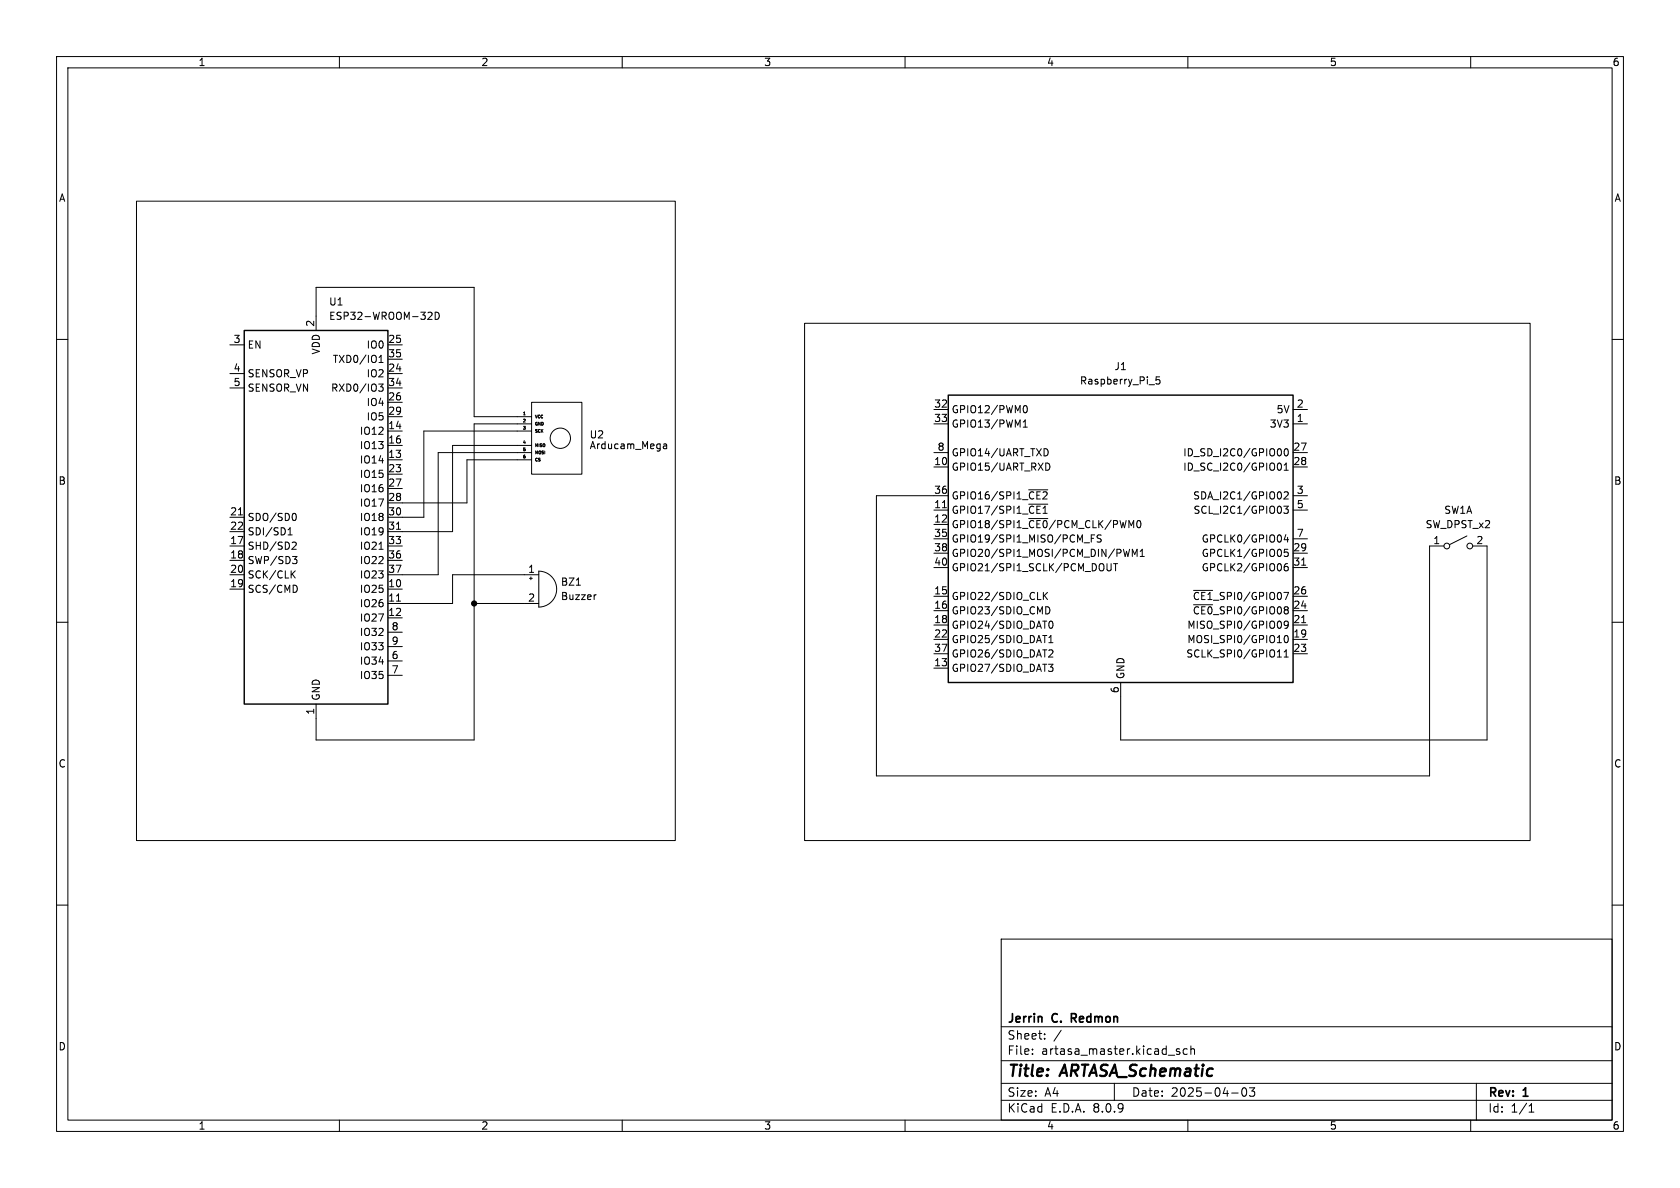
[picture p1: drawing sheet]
<svg xmlns="http://www.w3.org/2000/svg" width="297mm" height="210mm" viewBox="0 0 297 210" stroke-linecap="round" stroke-linejoin="round" font-family="sans-serif">
<g fill="none" stroke="#000" stroke-width=".18">
<path d="M10 10h277v190h-277zM12 12h273v186h-273zM60 10v2M110 10v2M160 10v2M210 10v2M260 10v2M24.1 35.6h95.3v113h-95.3zM55.9 58.4v-7.6h27.9v22.9h10.2M75.7 55.3l.4-.1 .3 .4-.8 .9h.8M76.9 55.2a.64 .64 0 0 1 .8 .6 .64 .64 0 0 1-.8 .7zM142.2 57.2h128.3v91.4h-128.3z"/>
<path d="M10 60h2M40.6 66h2.6M40.6 61h2.6M40.6 68.6h2.6M66.9 67.9h.8l-.4 .5 .4 .1v.5l-.2 .2-.5-.1M67 64.1h.7M67 63.2l.4-.4v1.3M68.6 76.2h2.5M68.6 78.7h2.5M68.6 66h2.5M68.6 61h2.5M68.6 71.1h2.5"/>
<path d="M68.6 73.7h2.5M68.6 68.6h2.5M68.6 63.5h2.5M92.6 73.3h.3M94 71.1h8.9v12.7h-8.9zM94 74.9h-10.2v55.9h-27.9v-6.3M94 76.2h-19.1v15.2h-6.3M94 78.7h-14v15.3h-11.4M117.3 78.5h.5l.1 .8M117.9 78.8h-.5l-.1 .2 .1 .3h.5M165.1 74.9h2.5M165.1 72.4h2.5"/>
<path d="M180.9 72.2l.1-.4 .2-.1a.68 .68 0 0 1 .4 .6 .68 .68 0 0 1-.4 .7l-.2-.2-.1-.3M180.9 75.5h.7M180.9 74.6l.4-.4v1.3M184.9 79.3a.68 .68 0 0 1 .4 .7 .68 .68 0 0 1-.4 .6M203.1 68h1M205 66.6h-.6l-.1 .6 .2-.1 .5 .1 .1 .1-.1 .5-.2 .1-.5-.1M226.4 79.4l.1 .4-.1 .7M227.1 79.4l.2-.1a.68 .68 0 0 1 .5 .7 .68 .68 0 0 1-.5 .6l-.2-.1-.1-.4zM228.6 74.9h2.5M228.6 72.4h2.5M285 60h2M40.6 96.5h2.6"/>
<path d="M40.6 99.1h2.6M40.6 91.4h2.6M40.6 94h2.6M42.2 91h.7M50.9 94.6h.8M50.9 93.7l.4-.4v1.3M51.7 98.4h.8l-.4 .5 .3 .1 .1 .4-.2 .2h-.4M51.8 95.8l.5 .1 .1 .3-.8 .9h.8M52 90.7a.68 .68 0 0 1 .4 .7 .68 .68 0 0 1-.4 .6M67 97.1h.7M68.6 81.3h2.5M68.6 96.5h2.5"/>
<path d="M68.6 99.1h2.5M68.6 83.8h2.5M68.6 86.4h2.5M70.1 93.6h.7M94 81.3h-11.5v7.6h-13.9M94 80h-16.5v21.6h-8.9M165.1 80h2.5M165.1 82.6h2.5M165.1 90.2h2.5M165.1 92.7h2.5M165.1 97.8h2.5M165.1 95.3h2.5"/>
<path d="M166.6 89.8h.7M167.6 87.6h-12.7v49.6h97.8v-40.7h2.6M181.9 89.1h3.3M181.9 91.7h3.3M181.9 86.6h3.3M184.9 81.9a.64 .64 0 0 1 .7 .6 .64 .64 0 0 1-.7 .6M191.7 96h.9M192.9 95.2h.4M193.5 94.6h-.6v1.2M194.7 94.6h-.5l-.2 .1v.3l.6 .3 .1 .3-.3 .2h-.4M195.7 99.6v1.1l.2 .2 .4-.1 .1-.1v-1.1M196.9 99.6h.7"/>
<path d="M197.2 99.6v1.3M198.6 97.1l.3 1.3 .3-.9 .2 .9 .3-1.3M200.2 98.4v-1.3l.4 .9 .4-.9v1.3M201.1 92.1l.2-.1a.68 .68 0 0 1 .4 .7 .68 .68 0 0 1-.4 .6l-.2-.1-.1-.4zM201.6 98.4h.7M201.6 97.5l.3-.4v1.3M226.1 81.9a.68 .68 0 0 1 .5 .6 .68 .68 0 0 1-.5 .6M226.5 89.7v.8M227 89.5h.7l-.4 .5 .4 .1v.5l-.2 .1-.5-.1M227 83.1h.7M227 87.1l.5-.2 .2 .4-.7 .9h.7M227 82.2l.4-.3v1.2"/>
<path d="M227.3 94.5l-.3 .9h.8M227.6 99.6l-.3 .1a.86 .86 0 0 0 0 1.2l.4-.1v-.4l-.2-.3-.4 .1-.1 .2M227.6 95v.8M227.7 97.1h-.6l-.1 .6 .2-.1h.4l.1 .2v.4l-.2 .2-.5-.2M228.6 80h2.5M228.6 82.6h2.5M228.6 90.2h2.5M228.6 97.8h2.5M228.6 87.6h2.5M228.6 95.3h2.5M230.1 99.9h.7M259.3 94.7l-3 1.6"/>
<path d="M260.3 96.5h2.6v34.3h-64.8v-10.1M10 110h2M40.6 104.1h2.6M40.6 101.6h2.6M51.7 101.5l.5 .7M52.2 100.9l-.7 .7M52.3 103.5l.3 .5-.3 .7M68.6 104.1h2.5M68.6 109.2h2.5M68.6 116.8h2.5M68.6 119.4h2.5M68.6 111.8h2.5"/>
<path d="M68.6 114.3h2.5M70.1 106.3h.7M83.8 106.7h11.4M93.6 102.2h.5M93.9 102v.5M95.2 101a3.2 3.2 0 0 1 3.2 3.1 3.2 3.2 0 0 1-3.2 3.2zM95.2 101.6h-15.2v5.1h-11.4M101.9 103.4h.7M105.4 105.1l-.2 .1M165.1 118.1h2.5M165.1 105.4h2.5M165.1 108h2.5"/>
<path d="M165.1 110.5h2.5M165.1 113h2.5M165.1 115.6h2.5M165.1 100.3h2.5M184.5 104.7v1.3M184.6 105.3l.6 .7M184.9 107.3a.64 .64 0 0 1 .7 .6 .64 .64 0 0 1-.7 .6M185.2 104.7l-.7 .7M185.4 117.4h.7l-.4 .5 .4 .1v.6l-.2 .1-.5-.1M185.4 115l.5-.1 .2 .3-.7 .9h.7M185.4 113.6h.7M185.4 112.7l.4-.4v1.3"/>
<path d="M185.5 109.9l.2-.1a.68 .68 0 0 1 .5 .6 .68 .68 0 0 1-.5 .7l-.2-.2-.1-.3zM211 106.9h3.4M211 104.4h3.4M225.8 116.1h.7M227 116.1h.7M227 115.2l.4-.3v1.2M227.1 112.5l.2-.2a.68 .68 0 0 1 .5 .7 .68 .68 0 0 1-.5 .6l-.2-.1-.1-.4zM227.7 110.3l-.2 .3-.4-.1-.1-.2 .1-.4 .4-.1 .2 .1a.84 .84 0 0 1-.3 1.2h-.3M228.6 105.4h2.5M228.6 108h2.5M228.6 110.5h2.5M228.6 113h2.5"/>
<path d="M228.6 115.6h2.5M228.6 100.3h2.5M230.1 110.1h.7M285 110h2M10 160h2M177 166h108v32h-108zM285 160h2M60 198v2M110 198v2M160 198v2M177 194.5h108M177 191.5h108"/>
<path d="M177 187.5h108M177 181.5h108M182.5 186.3v.1M182.5 185.5v.1M184.7 183.6v.1M184.7 182.8v.1M187.6 182.1l-1.3 2M197 191.5v3M208.5 185.5l-.3-.1-.2 .2v.2l.5 .2v.3h-.5M209.9 185.5l-.4-.1-.3 .3v.4l.1 .2h.6M210 198v2M210.5 185.5l.2-.1 .4 .1 .1 .9"/>
<path d="M210.5 184.9v1.5M217.7 193.2h1.2M219.7 192.4l.2-.1a.81 .81 0 0 1 .6 .6 .81 .81 0 0 1-.3 .8l-.2 .1a.81 .81 0 0 1-.3-1.4zM220.9 192.3h.9l-.5 .6 .4 .1v.7l-.2 .1h-.4l-.2-.1M260 198v2M261 191.5v6.5M270.3 196.6h.9M270.3 195.5l.4-.4v1.5"/>
<circle cx="99.1" cy="77.5" r="1.8"/>
<circle cx="255.8" cy="96.5" r=".51"/>
<circle cx="259.8" cy="96.5" r=".51"/>
</g>
<path d="M189.4 180h.6M190 179.2h-.6v1.5" fill="none" stroke="#000" stroke-width=".3"/>
<path d="M43.2 58.4h25.4v66.1h-25.4zM167.6 69.9h61v50.8h-61z" fill="none" stroke="#000" stroke-width=".25"/>
<circle cx="83.8" cy="106.7" r=".46" fill="#000" stroke="#000" stroke-width=".18"/>
<g font-size="2.8">
<text x="178" y="190.9">Title:</text>
<text x="187.7" y="190.9">ARTASA_Schematic</text>
</g>
<g font-size="2.1">
<text x="178" y="184">Sheet:</text>
<text x="178" y="181.2">Jerrin</text>
<text x="186.1" y="181.2">C.</text>
<text x="190.1" y="181.2">Redmon</text>
<text x="178" y="186.7">File:</text>
<text x="184.1" y="186.7">artasa_master.kicad_sch</text>
<text x="178" y="196.9">KiCad</text>
<text x="178" y="194.1">Size:</text>
<text x="184.7" y="194.1">A4</text>
<text x="185.7" y="196.9">E.D.A.</text>
<text x="193.3" y="196.9">8.0.9</text>
<text x="200" y="194.1">Date:</text>
<text x="207" y="194.1">2025-04-03</text>
<text x="263" y="194.3">Rev:</text>
<text x="263" y="196.9">Id:</text>
<text x="267.1" y="196.9">1/1</text>
<text x="269.4" y="194.3">1</text>
</g>
<g font-size="1.8">
<text x="35" y="11.9">1</text>
<text x="85" y="11.9">2</text>
<text x="135" y="11.9">3</text>
<text x="185" y="11.9">4</text>
<text x="235" y="11.9">5</text>
<text x="285" y="11.9">6</text>
<text x="10.3" y="35.9">A</text>
<text x="285.3" y="35.9">A</text>
<text x="55.6" y="57.9" transform="rotate(-90 55.6 57.9)">2</text>
<text x="58.1" y="56.7">ESP32-WROOM-32D</text>
<text x="58.1" y="54.2">U1</text>
<text x="41.2" y="60.7">3</text>
<text x="41.2" y="65.8">4</text>
<text x="43.7" y="61.8">EN</text>
<text x="56.7" y="62.8" transform="rotate(-90 56.7 62.8)">VDD</text>
<text x="58.7" y="64.4">TXD0/IO1</text>
<text x="64.7" y="61.8">IO0</text>
<text x="68.5" y="65.8">24</text>
<text x="68.5" y="60.7">25</text>
<text x="68.5" y="63.2">35</text>
<text x="196.9" y="65.6">J1</text>
<text x="41.2" y="68.3">5</text>
<text x="43.7" y="66.9">SENSOR_VP</text>
<text x="43.7" y="69.4">SENSOR_VN</text>
<text x="58.4" y="69.4">RXD0/IO3</text>
<text x="64.7" y="66.9">IO2</text>
<text x="64.7" y="72">IO4</text>
<text x="68.5" y="70.9">26</text>
<text x="68.5" y="68.3">34</text>
<text x="190.8" y="68.2">Raspberry_Pi_5</text>
<text x="63.5" y="77.1">IO12</text>
<text x="64.7" y="74.5">IO5</text>
<text x="68.5" y="75.9">14</text>
<text x="68.5" y="73.4">29</text>
<text x="104.1" y="77.7">U2</text>
<text x="165.1" y="72.1">32</text>
<text x="165.1" y="74.7">33</text>
<text x="168.1" y="73.3">GPIO12/PWM0</text>
<text x="168.1" y="75.8">GPIO13/PWM1</text>
<text x="224.4" y="75.8">3V3</text>
<text x="225.6" y="73.3">5V</text>
<text x="229.2" y="74.7">1</text>
<text x="229.2" y="72.1">2</text>
<text x="63.5" y="82.1">IO14</text>
<text x="63.5" y="79.6">IO13</text>
<text x="68.5" y="81">13</text>
<text x="68.5" y="78.5">16</text>
<text x="68.5" y="83.6">23</text>
<text x="104.1" y="79.6">Arducam_Mega</text>
<text x="165.1" y="82.3">10</text>
<text x="165.7" y="79.8">8</text>
<text x="168.1" y="83.4">GPIO15/UART_RXD</text>
<text x="168.1" y="80.9">GPIO14/UART_TXD</text>
<text x="209.1" y="80.9">ID_SD_I2C0/GPIO00</text>
<text x="209.1" y="83.4">ID_SC_I2C0/GPIO01</text>
<text x="228.6" y="79.8">27</text>
<text x="228.6" y="82.3">28</text>
<text x="10.3" y="85.9">B</text>
<text x="63.5" y="84.7">IO15</text>
<text x="63.5" y="87.2">IO16</text>
<text x="63.5" y="89.8">IO17</text>
<text x="68.5" y="86.1">27</text>
<text x="68.5" y="88.6">28</text>
<text x="165.1" y="89.9">11</text>
<text x="165.1" y="87.4">36</text>
<text x="168.1" y="88.5">GPIO16/SPI1_~{CE2}</text>
<text x="210.8" y="88.5">SDA_I2C1/GPIO02</text>
<text x="229.2" y="87.4">3</text>
<text x="229.2" y="89.9">5</text>
<text x="285.3" y="85.9">B</text>
<text x="40.6" y="91.2">21</text>
<text x="40.6" y="93.7">22</text>
<text x="43.7" y="92.3">SDO/SD0</text>
<text x="43.7" y="94.8">SDI/SD1</text>
<text x="63.5" y="92.3">IO18</text>
<text x="63.5" y="94.8">IO19</text>
<text x="68.5" y="91.2">30</text>
<text x="68.5" y="93.7">31</text>
<text x="165.1" y="92.5">12</text>
<text x="165.1" y="95">35</text>
<text x="168.1" y="91">GPIO17/SPI1_~{CE1}</text>
<text x="168.1" y="93.6">GPIO18/SPI1_~{CE0}/PCM_CLK/PWM0</text>
<text x="210.9" y="91">SCL_I2C1/GPIO03</text>
<text x="229.2" y="95">7</text>
<text x="251.9" y="93.6">SW_DPST_x2</text>
<text x="255.2" y="91">SW1A</text>
<text x="40.6" y="96.3">17</text>
<text x="40.6" y="98.8">18</text>
<text x="40.6" y="101.3">20</text>
<text x="43.7" y="97.4">SHD/SD2</text>
<text x="43.7" y="99.9">SWP/SD3</text>
<text x="63.5" y="97.4">IO21</text>
<text x="63.5" y="99.9">IO22</text>
<text x="68.5" y="96.3">33</text>
<text x="68.5" y="98.8">36</text>
<text x="68.5" y="101.3">37</text>
<text x="93.3" y="101.3">1</text>
<text x="165.1" y="97.5">38</text>
<text x="165.1" y="100.1">40</text>
<text x="168.1" y="96.1">GPIO19/SPI1_MISO/PCM_FS</text>
<text x="168.1" y="98.7">GPIO20/SPI1_MOSI/PCM_DIN/PWM1</text>
<text x="168.1" y="101.2">GPIO21/SPI1_SCLK/PCM_DOUT</text>
<text x="212.3" y="98.7">GPCLK1/GPIO05</text>
<text x="212.3" y="101.2">GPCLK2/GPIO06</text>
<text x="212.3" y="96.1">GPCLK0/GPIO04</text>
<text x="228.6" y="97.5">29</text>
<text x="228.6" y="100.1">31</text>
<text x="253.3" y="96.3">1</text>
<text x="260.9" y="96.3">2</text>
<text x="40.6" y="103.9">19</text>
<text x="43.7" y="105">SCS/CMD</text>
<text x="43.7" y="102.5">SCK/CLK</text>
<text x="63.5" y="105">IO25</text>
<text x="63.5" y="107.5">IO26</text>
<text x="63.5" y="102.5">IO23</text>
<text x="68.5" y="103.9">10</text>
<text x="68.5" y="106.4">11</text>
<text x="93.3" y="106.4">2</text>
<text x="99.1" y="103.7">BZ1</text>
<text x="99.1" y="106.3">Buzzer</text>
<text x="165.1" y="105.2">15</text>
<text x="165.1" y="107.7">16</text>
<text x="168.1" y="106.3">GPIO22/SDIO_CLK</text>
<text x="210.8" y="106.3">~{CE1}_SPI0/GPIO07</text>
<text x="228.6" y="107.7">24</text>
<text x="228.6" y="105.2">26</text>
<text x="63.5" y="110.1">IO27</text>
<text x="63.5" y="112.6">IO32</text>
<text x="68.5" y="109">12</text>
<text x="69.1" y="111.5">8</text>
<text x="165.1" y="110.2">18</text>
<text x="165.1" y="112.8">22</text>
<text x="168.1" y="108.8">GPIO23/SDIO_CMD</text>
<text x="168.1" y="111.4">GPIO24/SDIO_DAT0</text>
<text x="168.1" y="113.9">GPIO25/SDIO_DAT1</text>
<text x="209.8" y="113.9">MOSI_SPI0/GPIO10</text>
<text x="209.8" y="111.4">MISO_SPI0/GPIO09</text>
<text x="210.8" y="108.8">~{CE0}_SPI0/GPIO08</text>
<text x="228.6" y="112.8">19</text>
<text x="228.6" y="110.2">21</text>
<text x="63.5" y="117.7">IO34</text>
<text x="63.5" y="115.2">IO33</text>
<text x="69.1" y="116.6">6</text>
<text x="69.1" y="119.1">7</text>
<text x="69.1" y="114">9</text>
<text x="165.1" y="117.9">13</text>
<text x="165.1" y="115.3">37</text>
<text x="168.1" y="119">GPIO27/SDIO_DAT3</text>
<text x="168.1" y="116.4">GPIO26/SDIO_DAT2</text>
<text x="209.6" y="116.4">SCLK_SPI0/GPIO11</text>
<text x="228.6" y="115.3">23</text>
<text x="56.7" y="124" transform="rotate(-90 56.7 124)">GND</text>
<text x="63.5" y="120.2">IO35</text>
<text x="197.9" y="122.6" transform="rotate(-90 197.9 122.6)">6</text>
<text x="199" y="120.1" transform="rotate(-90 199 120.1)">GND</text>
<text x="55.6" y="126.4" transform="rotate(-90 55.6 126.4)">1</text>
<text x="10.3" y="135.9">C</text>
<text x="285.3" y="135.9">C</text>
<text x="10.3" y="185.9">D</text>
<text x="285.3" y="185.9">D</text>
<text x="35" y="199.9">1</text>
<text x="85" y="199.9">2</text>
<text x="135" y="199.9">3</text>
<text x="185" y="199.9">4</text>
<text x="235" y="199.9">5</text>
<text x="285" y="199.9">6</text>
</g>
<g font-size=".7">
<text x="92.3" y="73.4">1</text>
<text x="92.3" y="74.7">2</text>
<text x="92.3" y="75.9">3</text>
<text x="94.5" y="74.1">VCC</text>
<text x="94.5" y="75.4">GND</text>
<text x="94.5" y="76.7">SCK</text>
<text x="92.3" y="78.5">4</text>
<text x="92.3" y="79.8">5</text>
<text x="92.3" y="81">6</text>
<text x="94.5" y="79.2">MISO</text>
<text x="94.5" y="80.5">MOSI</text>
<text x="94.5" y="81.8">CS</text>
</g>
</svg>
